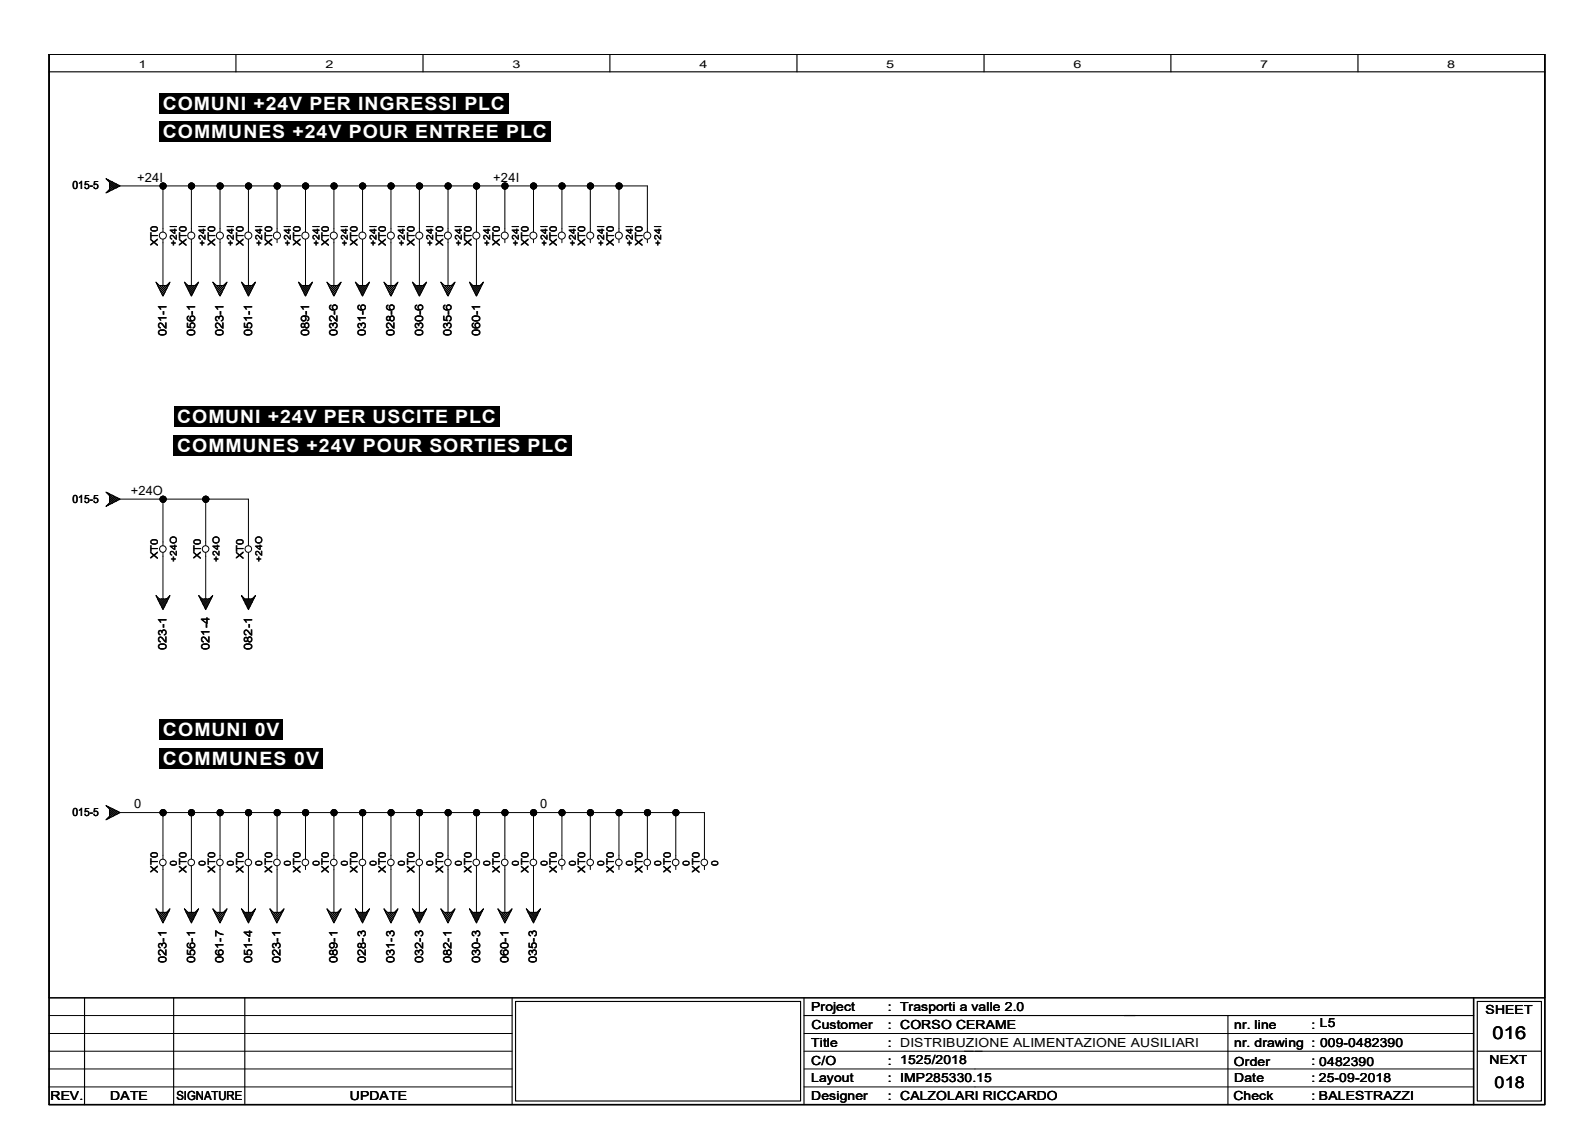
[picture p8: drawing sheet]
<svg xmlns="http://www.w3.org/2000/svg" width="297mm" height="210mm" viewBox="0 0 297 210" stroke-linecap="round" stroke-linejoin="round" font-family="sans-serif">
<path d="M9.1 10.1h278.6v195.6h-278.6zM274.4 185.8v19.9" fill="none" stroke="#000" stroke-width=".3"/>
<g fill="none" stroke="#000" stroke-width=".21">
<path d="M9.1 10.1h278.6v195.6h-278.6zM9.1 10.1h278.6v175.7h-278.6zM9.1 13.4h278.6M43.9 10.1v3.3M78.8 10.1v3.3M113.6 10.1v3.3M148.4 10.1v3.3M183.3 10.1v3.3M218.1 10.1v3.3M252.9 10.1v3.3M9.1 185.8h278.6M15.7 185.8v19.9"/>
<path d="M32.3 185.8v19.9M45.6 185.8v19.9M95.4 185.8v19.9M96 186.5h53.1v18.6h-53.1zM149.7 185.8v19.9M149.7 189.1h124.7M228.7 189.1v16.6M275.1 186.5h12v18.6h-12zM275.1 195.8h12"/>
</g>
<g fill="none" stroke="#000" stroke-width=".19">
<path d="M19.7 33.3l2.7 1.3-2.7 1.3 .7-.6v-1.3zM19.9 35.8v.1M19.9 33.4h.1M20.1 33.6v-.1l1.5 1.5 .5-.5M20.2 35.4l.2 .2M20.4 34.4l.5-.5 1 1M20.4 33.6l-.2 .2M20.4 34.1l1 1M20.4 34.5l.8 .7M20.4 35.3l.3 .2M20.7 33.7l-.3 .3M21.2 34l-.8 .7"/>
<path d="M21.4 34.1l-1 1M21.9 34.4l-1 .9-.5-.4M22.1 34.8l-.5-.6-1.5 1.5v-.1M22.4 34.6h98.2v8.6M30.3 34.6v8.6M35.6 34.6v8.6M41 34.6v8.6M46.3 34.6v8.6M51.6 34.6v8.6M56.9 34.6v8.6M62.2 34.6v8.6M67.5 34.6v8.6"/>
<path d="M72.8 34.6v8.6M78.1 34.6v8.6M83.4 34.6v8.6M88.7 34.6v8.6M94 34.6v8.6M99.4 34.6v8.6M104.6 34.6v8.6M109.9 34.6v8.6M115.3 34.6v8.6M29 52.5l.7 .7h1.3l.7-.7-1.4 2.7zM29.1 52.6v.1M29.3 52.8l-.1 .1"/>
<path d="M29.4 53.2l1.3 1.3M29.5 53.4l.2-.2 1.1 1.1M29.5 53l-.2 .2M29.6 53.7l.5-.5 .8 .8M29.8 54l.8 .8M30.1 54.7l.3 .3M30.3 44.6v8.6M30.7 54.4l-.5 .5M31.1 53.8l-.6-.6-.8 .7M31.1 53.7l-1 1M31.1 53.1l.2 .2M31.2 53.5l-.3-.3-1.1 1"/>
<path d="M31.3 52.9l.2 .1M31.5 52.9l-1.5 1.5M31.5 52.7l.1 .1M34.3 52.5l.7 .7h1.3l.7-.7-1.4 2.7zM34.5 52.6l-.1 .1M34.6 52.8l-.1 .1M34.7 53.2l1.3 1.3M34.8 53.4l.2-.2 1.1 1.1M34.8 53l-.1 .2M34.9 53.7l.5-.5 .8 .8M35 54l.9 .8M35.4 54.7l.3 .3"/>
<path d="M35.6 44.6v8.6M36 54.4l-.4 .5M36.4 53.8l-.6-.6-.8 .7M36.4 53.7l-1 1M36.4 53.1l.2 .2M36.5 53.5l-.4-.3-.9 1M36.6 52.9l.1 .1M36.8 52.7l.1 .1M36.8 52.9l-1.5 1.5M39.6 52.5l.7 .7h1.3l.7-.7-1.3 2.7zM39.7 52.6v.1M40 52.8l-.2 .1"/>
<path d="M40 53.2l1.3 1.3M40.1 53.4l.2-.2 1.1 1.1M40.1 53l-.1 .2M40.2 53.7l.5-.5 .8 .8M40.4 54l.8 .8M40.7 54.7l.4 .3M41 44.6v8.6M41.4 54.4l-.6 .5M41.7 53.8l-.6-.6-.8 .7M41.7 53.7l-1 1M41.7 53.1l.2 .2M41.8 53.5l-.4-.3-.9 1"/>
<path d="M41.9 52.9l.1 .1M42.1 52.9l-1.5 1.5M42.1 52.7l.1 .1M45 52.5l.6 .7h1.3l.7-.7-1.3 2.7zM45.1 52.6l-.1 .1M45.3 52.8l-.1 .1M45.3 53.2l1.3 1.3M45.4 53.4l.2-.2 1.1 1.1M45.4 53l-.1 .2M45.5 53.7l.5-.5 .9 .8M45.7 54l.8 .8M46.1 54.7l.3 .3"/>
<path d="M46.3 44.6v8.6M46.6 54.4l-.5 .5M47 53.8l-.6-.6-.8 .7M47 53.7l-1 1M47 53.1l.2 .2M47.1 53.5l-.3-.3-1 1M47.2 52.9l.2 .1M47.4 52.9l-1.5 1.5M47.4 52.7l.1 .1M51.6 44.6v.6M55.6 52.5l.6 .7h1.4l.6-.7-1.3 2.7zM55.7 52.6l-.1 .1"/>
<path d="M55.9 52.8l-.2 .1M55.9 53.2l1.3 1.3M56 53.4l.3-.2 1 1.1M56 53l-.1 .2M56.1 53.7l.5-.5 .8 .8M56.3 54l.8 .8M56.6 54.7l.4 .3M56.9 44.6v8.6M57.3 54.4l-.5 .5M57.6 53.8l-.6-.6-.7 .7M57.7 53.7l-1.1 1M57.7 53.1l.1 .2"/>
<path d="M57.7 53.5l-.3-.3-1 1M57.8 52.9l.2 .1M58 52.9l-1.5 1.5M58 52.7l.1 .1M60.9 52.5l.6 .7h1.4l.6-.7-1.3 2.7zM61 52.6v.1M61.2 52.8l-.1 .1M61.2 53.2l1.3 1.3M61.3 53.4l.2-.2 1.1 1.1M61.3 53l-.1 .2M61.4 53.7l.5-.5 .9 .8M61.6 54l.8 .8"/>
<path d="M62 54.7l.3 .3M62.2 44.6v8.6M62.6 54.4l-.5 .5M62.9 53.8l-.6-.6-.8 .7M62.9 53.7l-1 1M62.9 53.1l.3 .2M63 53.5l-.3-.3-1 1M63.2 52.9l.1 .1M63.3 52.9l-1.5 1.5M63.3 52.7l.1 .1M66.2 52.5l.6 .7h1.4l.6-.7-1.3 2.7zM66.3 52.6l-.1 .1"/>
<path d="M66.5 52.8l-.1 .1M66.5 53.2l1.3 1.3M66.6 53.4l.2-.2 1.1 1.1M66.7 53l-.2 .2M66.8 53.7l.4-.5 .9 .8M66.9 54l.8 .8M67.3 54.7l.3 .3M67.5 44.6v8.6M67.9 54.4l-.5 .5M68.2 53.8l-.6-.6-.7 .7M68.2 53.7l-.9 1M68.3 53.1l.1 .2"/>
<path d="M68.3 53.5l-.3-.3-1 1M68.4 52.9l.2 .1M68.6 52.9l-1.5 1.5M68.6 52.7l.1 .1M71.5 52.5l.6 .7h1.4l.6-.7-1.3 2.7zM71.6 52.6l-.1 .1M71.8 52.8l-.1 .1M71.8 53.2l1.3 1.3M71.9 53.4l.3-.2 1.1 1.1M72 53l-.2 .2M72 53.7l.6-.5 .8 .8M72.2 54l.8 .8"/>
<path d="M72.6 54.7l.3 .3M72.8 44.6v8.6M73.2 54.4l-.5 .5M73.5 53.8l-.6-.6-.7 .7M73.6 53.7l-1 1M73.6 53.1l.1 .2M73.6 53.5l-.3-.3-1 1M73.7 52.9l.2 .1M73.9 52.9l-1.5 1.5M74 52.7v.1M76.8 52.5l.7 .7h1.3l.7-.7-1.4 2.7zM76.9 52.6v.1"/>
<path d="M77.1 52.8l-.1 .1M77.1 53.2l1.3 1.3M77.3 53.4l.2-.2 1.1 1.1M77.3 53l-.2 .2M77.3 53.7l.5-.5 .9 .8M77.5 54l.8 .8M77.9 54.7l.3 .3M78.1 44.6v8.6M78.5 54.4l-.5 .5M78.8 53.8l-.6-.6-.7 .7M78.9 53.7l-1.1 1M78.9 53.1l.2 .2"/>
<path d="M78.9 53.5l-.3-.3-1 1M79.1 52.9l.1 .1M79.2 52.9l-1.5 1.5M79.2 52.7l.1 .1M82.1 52.5l.7 .7h1.3l.6-.7-1.3 2.7zM82.2 52.6v.1M82.4 52.8l-.1 .1M82.4 53.2l1.3 1.3M82.5 53.4l.3-.2 1.1 1.1M82.6 53l-.2 .2M82.7 53.7l.4-.5 .9 .8M82.8 54l.8 .8"/>
<path d="M83.2 54.7l.3 .3M83.4 44.6v8.6M83.8 54.4l-.5 .5M84.1 53.8l-.6-.6-.7 .7M84.2 53.7l-1 1M84.2 53.1l.2 .2M84.2 53.5l-.3-.3-1 1M84.4 52.9l.1 .1M84.5 52.9l-1.4 1.5M84.5 52.7l.1 .1M87.4 52.5l.6 .7h1.4l.6-.7-1.3 2.7zM87.5 52.6v.1"/>
<path d="M87.7 52.8l-.1 .1M87.8 53.2l1.3 1.3M87.8 53.4l.3-.2 1.1 1.1M87.9 53l-.2 .2M88 53.7l.5-.5 .8 .8M88.1 54l.8 .8M88.5 54.7l.3 .3M88.7 44.6v8.6M89.1 54.4l-.5 .5M89.4 53.8l-.5-.6-.8 .7M89.5 53.7l-1 1M89.5 53.1l.2 .2"/>
<path d="M89.5 53.5l-.3-.3-1 1M89.7 52.9l.1 .1M89.8 52.9l-1.5 1.5M89.9 52.7v.1M94 44.6v.6M99.4 44.6v.6M104.6 44.6v.6M109.9 44.6v.6M115.3 44.6v.6M120.6 44.6v.6M19.7 91.7l2.7 1.3-2.7 1.3 .7-.7v-1.3zM19.9 94.2h.1"/>
<path d="M19.9 91.7v.1M20.1 91.9l1.5 1.4 .5-.4M20.2 93.8l.2 .2M20.4 92.7l.5-.5 1 1M20.4 92l-.2 .2M20.4 92.5l1 1M20.4 92.9l.8 .7M20.4 93.6l.3 .3M20.7 92.1l-.3 .2M21.2 92.4l-.8 .7M21.4 92.5l-1 1M21.9 92.8l-1 .9-.5-.4"/>
<path d="M22.1 93.1l-.5-.5-1.5 1.5v-.1M22.4 93h23.9v8.6M30.3 93v8.6M38.3 93v8.6M29 110.9l.7 .6h1.3l.7-.6-1.4 2.6zM29.1 111h.1M29.3 111.2l-.1 .1M29.4 111.6l1.3 1.3M29.5 111.8l.2-.3 1.1 1.1M29.5 111.4l-.2 .1M29.6 112.1l.5-.6 .8 .9M29.8 112.4l.8 .8"/>
<path d="M30.1 113.1l.3 .3M30.3 102.9v8.6M30.7 112.8l-.5 .5M31.1 112.1l-.6-.6-.8 .8M31.1 112.1l-1 .9M31.1 111.5l.2 .1M31.2 111.9l-.3-.4-1.1 1.1M31.3 111.3l.2 .1M31.5 111.3l-1.5 1.5M31.5 111.1h.1M37 110.9l.6 .6h1.4l.6-.6-1.3 2.6zM37.1 111h.1"/>
<path d="M37.3 111.2l-.1 .1M37.3 111.6l1.3 1.3M37.4 111.8l.3-.3 1.1 1.1M37.5 111.4l-.2 .1M37.5 112.1l.6-.6 .8 .9M37.7 112.4l.8 .8M38.1 113.1l.3 .3M38.3 102.9v8.6M38.7 112.8l-.5 .5M39 112.1l-.6-.6-.7 .8M39.1 112.1l-1 .9M39.1 111.5l.2 .1"/>
<path d="M39.2 111.9l-.4-.4-1 1.1M39.3 111.3l.1 .1M39.5 111.3l-1.6 1.5M39.5 111.1h.1M45 110.9l.6 .6h1.3l.7-.6-1.3 2.6zM45.1 111h-.1M45.3 111.2l-.1 .1M45.3 111.6l1.3 1.3M45.4 111.8l.2-.3 1.1 1.1M45.4 111.4l-.1 .1M45.5 112.1l.5-.6 .9 .9M45.7 112.4l.8 .8"/>
<path d="M46.1 113.1l.3 .3M46.3 102.9v8.6M46.6 112.8l-.5 .5M47 112.1l-.6-.6-.8 .8M47 112.1l-1 .9M47 111.5l.2 .1M47.1 111.9l-.3-.4-1 1.1M47.2 111.3l.2 .1M47.4 111.3l-1.5 1.5M47.4 111.1h.1M19.7 150l2.7 1.3-2.7 1.4 .7-.7v-1.3zM19.9 152.6h.1"/>
<path d="M19.9 150.1v.1M20.1 150.3v-.1l1.5 1.5 .5-.5M20.2 152.2l.2 .2M20.4 151.1l.5-.5 1 1M20.4 150.4l-.2 .1M20.4 150.9l1 .9M20.4 151.3l.8 .7M20.4 152l.3 .2M20.7 150.5l-.3 .2M21.2 150.7l-.8 .8M21.4 150.8l-1 1M21.9 151.1l-1 1-.5-.5"/>
<path d="M22.1 151.5l-.5-.5-1.5 1.5v-.1M22.4 151.3h108.8v8.7M30.3 151.3v8.7M35.6 151.3v8.7M41 151.3v8.7M46.3 151.3v8.7M51.6 151.3v8.7M56.9 151.3v8.7M62.2 151.3v8.7M67.5 151.3v8.7M72.8 151.3v8.7M78.1 151.3v8.7"/>
<path d="M83.4 151.3v8.7M88.7 151.3v8.7M94 151.3v8.7M99.4 151.3v8.7M104.6 151.3v8.7M109.9 151.3v8.7M115.3 151.3v8.7M120.6 151.3v8.7M125.9 151.3v8.7M29 169.2l.7 .7h1.3l.7-.7-1.4 2.7zM29.1 169.4h.1M29.3 169.5l-.1 .2"/>
<path d="M29.4 170l1.3 1.3M29.5 170.2l.2-.3 1.1 1.1M29.5 169.8l-.2 .1M29.6 170.4l.5-.5 .8 .9M29.8 170.7l.8 .8M30.1 171.4l.3 .3M30.3 161.3v8.6M30.7 171.2l-.5 .5M31.1 170.5l-.6-.6-.8 .7M31.1 170.4l-1 1M31.1 169.8l.2 .2M31.2 170.3l-.3-.4-1.1 1"/>
<path d="M31.3 169.6l.2 .2M31.5 169.7l-1.5 1.5M31.5 169.5h.1M34.3 169.2l.7 .7h1.3l.7-.7-1.4 2.7zM34.5 169.4h-.1M34.6 169.5l-.1 .2M34.7 170l1.3 1.3M34.8 170.2l.2-.3 1.1 1.1M34.8 169.8l-.1 .1M34.9 170.4l.5-.5 .8 .9M35 170.7l.9 .8M35.4 171.4l.3 .3"/>
<path d="M35.6 161.3v8.6M36 171.2l-.4 .5M36.4 170.5l-.6-.6-.8 .7M36.4 170.4l-1 1M36.4 169.8l.2 .2M36.5 170.3l-.4-.4-.9 1M36.6 169.6l.1 .2M36.8 169.7l-1.5 1.5M36.8 169.5h.1M39.6 169.2l.7 .7h1.3l.7-.7-1.3 2.7zM39.7 169.4h.1M40 169.5l-.2 .2"/>
<path d="M40 170l1.3 1.3M40.1 170.2l.2-.3 1.1 1.1M40.1 169.8l-.1 .1M40.2 170.4l.5-.5 .8 .9M40.4 170.7l.8 .8M40.7 171.4l.4 .3M41 161.3v8.6M41.4 171.2l-.6 .5M41.7 170.5l-.6-.6-.8 .7M41.7 170.4l-1 1M41.7 169.8l.2 .2M41.8 170.3l-.4-.4-.9 1"/>
<path d="M41.9 169.6l.1 .2M42.1 169.7l-1.5 1.5M42.1 169.5h.1M45 169.2l.6 .7h1.3l.7-.7-1.3 2.7zM45.1 169.4h-.1M45.3 169.5l-.1 .2M45.3 170l1.3 1.3M45.4 170.2l.2-.3 1.1 1.1M45.4 169.8l-.1 .1M45.5 170.4l.5-.5 .9 .9M45.7 170.7l.8 .8M46.1 171.4l.3 .3"/>
<path d="M46.3 161.3v8.6M46.6 171.2l-.5 .5M47 170.5l-.6-.6-.8 .7M47 170.4l-1 1M47 169.8l.2 .2M47.1 170.3l-.3-.4-1 1M47.2 169.6l.2 .2M47.4 169.7l-1.5 1.5M47.4 169.5h.1M50.2 169.2l.7 .7h1.3l.7-.7-1.3 2.7zM50.4 169.4h-.1M50.5 169.5v.2"/>
<path d="M50.6 170l1.3 1.3M50.7 170.2l.2-.3 1.1 1.1M50.8 169.8l-.2 .1M50.8 170.4l.5-.5 .9 .9M51 170.7l.8 .8M51.3 171.4l.3 .3M51.6 161.3v8.6M51.9 171.2l-.4 .5M52.3 170.5l-.6-.6-.7 .7M52.3 170.4l-1 1M52.4 169.8l.1 .2M52.4 170.3l-.3-.4-1 1"/>
<path d="M52.5 169.6l.2 .2M52.7 169.7l-1.5 1.5M52.7 169.5h.1M56.9 161.3v.7M60.9 169.2l.6 .7h1.4l.6-.7-1.3 2.7zM61 169.4h.1M61.2 169.5l-.1 .2M61.2 170l1.3 1.3M61.3 170.2l.2-.3 1.1 1.1M61.3 169.8l-.1 .1M61.4 170.4l.5-.5 .9 .9M61.6 170.7l.8 .8"/>
<path d="M62 171.4l.3 .3M62.2 161.3v8.6M62.6 171.2l-.5 .5M62.9 170.5l-.6-.6-.8 .7M62.9 170.4l-1 1M62.9 169.8l.3 .2M63 170.3l-.3-.4-1 1M63.2 169.6l.1 .2M63.3 169.7l-1.5 1.5M63.3 169.5h.1M66.2 169.2l.6 .7h1.4l.6-.7-1.3 2.7zM66.3 169.4h-.1"/>
<path d="M66.5 169.5l-.1 .2M66.5 170l1.3 1.3M66.6 170.2l.2-.3 1.1 1.1M66.7 169.8l-.2 .1M66.8 170.4l.4-.5 .9 .9M66.9 170.7l.8 .8M67.3 171.4l.3 .3M67.5 161.3v8.6M67.9 171.2l-.5 .5M68.2 170.5l-.6-.6-.7 .7M68.2 170.4l-.9 1M68.3 169.8l.1 .2"/>
<path d="M68.3 170.3l-.3-.4-1 1M68.4 169.6l.2 .2M68.6 169.7l-1.5 1.5M68.6 169.5h.1M71.5 169.2l.6 .7h1.4l.6-.7-1.3 2.7zM71.6 169.4h-.1M71.8 169.5l-.1 .2M71.8 170l1.3 1.3M71.9 170.2l.3-.3 1.1 1.1M72 169.8l-.2 .1M72 170.4l.6-.5 .8 .9M72.2 170.7l.8 .8"/>
<path d="M72.6 171.4l.3 .3M72.8 161.3v8.6M73.2 171.2l-.5 .5M73.5 170.5l-.6-.6-.7 .7M73.6 170.4l-1 1M73.6 169.8l.1 .2M73.6 170.3l-.3-.4-1 1M73.7 169.6l.2 .2M73.9 169.7l-1.5 1.5M74 169.5h.1M76.8 169.2l.7 .7h1.3l.7-.7-1.4 2.7zM76.9 169.4h.1"/>
<path d="M77.1 169.5l-.1 .2M77.1 170l1.3 1.3M77.3 170.2l.2-.3 1.1 1.1M77.3 169.8l-.2 .1M77.3 170.4l.5-.5 .9 .9M77.5 170.7l.8 .8M77.9 171.4l.3 .3M78.1 161.3v8.6M78.5 171.2l-.5 .5M78.8 170.5l-.6-.6-.7 .7M78.9 170.4l-1.1 1M78.9 169.8l.2 .2"/>
<path d="M78.9 170.3l-.3-.4-1 1M79.1 169.6l.1 .2M79.2 169.7l-1.5 1.5M79.2 169.5h.1M82.1 169.2l.7 .7h1.3l.6-.7-1.3 2.7zM82.2 169.4h.1M82.4 169.5l-.1 .2M82.4 170l1.3 1.3M82.5 170.2l.3-.3 1.1 1.1M82.6 169.8l-.2 .1M82.7 170.4l.4-.5 .9 .9M82.8 170.7l.8 .8"/>
<path d="M83.2 171.4l.3 .3M83.4 161.3v8.6M83.8 171.2l-.5 .5M84.1 170.5l-.6-.6-.7 .7M84.2 170.4l-1 1M84.2 169.8l.2 .2M84.2 170.3l-.3-.4-1 1M84.4 169.6l.1 .2M84.5 169.7l-1.4 1.5M84.5 169.5h.1M87.4 169.2l.6 .7h1.4l.6-.7-1.3 2.7zM87.5 169.4h.1"/>
<path d="M87.7 169.5l-.1 .2M87.8 170l1.3 1.3M87.8 170.2l.3-.3 1.1 1.1M87.9 169.8l-.2 .1M88 170.4l.5-.5 .8 .9M88.1 170.7l.8 .8M88.5 171.4l.3 .3M88.7 161.3v8.6M89.1 171.2l-.5 .5M89.4 170.5l-.5-.6-.8 .7M89.5 170.4l-1 1M89.5 169.8l.2 .2"/>
<path d="M89.5 170.3l-.3-.4-1 1M89.7 169.6l.1 .2M89.8 169.7l-1.5 1.5M89.9 169.5h.1M92.7 169.2l.7 .7h1.3l.7-.7-1.4 2.7zM92.8 169.4h.1M93 169.5l-.1 .2M93 170l1.4 1.3M93.2 170.2l.2-.3 1.1 1.1M93.2 169.8l-.2 .1M93.3 170.4l.5-.5 .8 .9M93.4 170.7l.8 .8"/>
<path d="M93.8 171.4l.3 .3M94 161.3v8.6M94.4 171.2l-.5 .5M94.7 170.5l-.6-.6-.7 .7M94.8 170.4l-1 1M94.8 169.8l.2 .2M94.9 170.3l-.4-.4-1 1M95 169.6l.1 .2M95.2 169.7l-1.6 1.5M95.2 169.5h.1M98 169.2l.7 .7h1.3l.7-.7-1.3 2.7zM98.1 169.4h.1"/>
<path d="M98.3 169.5l-.1 .2M98.3 170l1.3 1.3M98.5 170.2l.2-.3 1.1 1.1M98.5 169.8l-.2 .1M98.6 170.4l.5-.5 .8 .9M98.7 170.7l.8 .8M99.1 171.4l.3 .3M99.4 161.3v8.6M99.7 171.2l-.5 .5M100 170.5l-.6-.6-.7 .7M100.1 170.4l-1 1M100.1 169.8l.2 .2"/>
<path d="M100.2 170.3l-.4-.4-1 1M100.3 169.6l.1 .2M100.5 169.7l-1.5 1.5M100.5 169.5h.1M104.6 161.3v.7M109.9 161.3v.7M115.3 161.3v.7M120.6 161.3v.7M125.9 161.3v.7M131.2 161.3v.7M9.1 195.8h86.3M9.1 199.1h86.3"/>
<path d="M9.1 192.5h86.3M9.1 189.1h86.3M149.7 195.8h124.7M149.7 199.1h124.7M149.7 192.5h124.7M9.1 202.4h86.3M149.7 202.4h124.7"/>
<circle cx="30.4" cy="34.6" r=".57"/>
<circle cx="35.7" cy="34.6" r=".57"/>
<circle cx="41" cy="34.6" r=".57"/>
<circle cx="46.3" cy="34.6" r=".57"/>
<circle cx="51.6" cy="34.6" r=".57"/>
<circle cx="56.9" cy="34.6" r=".57"/>
<circle cx="62.2" cy="34.6" r=".57"/>
<circle cx="67.5" cy="34.6" r=".57"/>
<circle cx="72.8" cy="34.6" r=".57"/>
<circle cx="78.1" cy="34.6" r=".57"/>
<circle cx="83.5" cy="34.6" r=".57"/>
<circle cx="88.7" cy="34.6" r=".57"/>
<circle cx="94" cy="34.6" r=".57"/>
<circle cx="99.4" cy="34.6" r=".57"/>
<circle cx="104.7" cy="34.6" r=".57"/>
<circle cx="110" cy="34.6" r=".57"/>
<circle cx="115.3" cy="34.6" r=".57"/>
<circle cx="30.3" cy="43.9" r=".66"/>
<circle cx="35.6" cy="43.9" r=".66"/>
<circle cx="40.9" cy="43.9" r=".66"/>
<circle cx="46.2" cy="43.9" r=".66"/>
<circle cx="51.6" cy="43.9" r=".66"/>
<circle cx="56.9" cy="43.9" r=".66"/>
<circle cx="62.2" cy="43.9" r=".66"/>
<circle cx="67.5" cy="43.9" r=".66"/>
<circle cx="72.8" cy="43.9" r=".66"/>
<circle cx="78.1" cy="43.9" r=".66"/>
<circle cx="83.4" cy="43.9" r=".66"/>
<circle cx="88.7" cy="43.9" r=".66"/>
<circle cx="94" cy="43.9" r=".66"/>
<circle cx="99.3" cy="43.9" r=".66"/>
<circle cx="104.6" cy="43.9" r=".66"/>
<circle cx="109.9" cy="43.9" r=".66"/>
<circle cx="115.2" cy="43.9" r=".66"/>
<circle cx="120.5" cy="43.9" r=".66"/>
<circle cx="30.4" cy="93" r=".57"/>
<circle cx="38.3" cy="93" r=".57"/>
<circle cx="30.3" cy="102.2" r=".62"/>
<circle cx="38.3" cy="102.2" r=".62"/>
<circle cx="46.2" cy="102.2" r=".62"/>
<circle cx="30.4" cy="151.4" r=".57"/>
<circle cx="35.7" cy="151.4" r=".57"/>
<circle cx="41" cy="151.4" r=".57"/>
<circle cx="46.3" cy="151.4" r=".57"/>
<circle cx="51.6" cy="151.4" r=".57"/>
<circle cx="56.9" cy="151.4" r=".57"/>
<circle cx="62.2" cy="151.4" r=".57"/>
<circle cx="67.5" cy="151.4" r=".57"/>
<circle cx="72.8" cy="151.4" r=".57"/>
<circle cx="78.1" cy="151.4" r=".57"/>
<circle cx="83.5" cy="151.4" r=".57"/>
<circle cx="88.7" cy="151.4" r=".57"/>
<circle cx="94" cy="151.4" r=".57"/>
<circle cx="99.4" cy="151.4" r=".57"/>
<circle cx="104.7" cy="151.4" r=".57"/>
<circle cx="110" cy="151.4" r=".57"/>
<circle cx="115.3" cy="151.4" r=".57"/>
<circle cx="120.6" cy="151.4" r=".57"/>
<circle cx="125.9" cy="151.4" r=".57"/>
<circle cx="30.3" cy="160.6" r=".62"/>
<circle cx="35.6" cy="160.6" r=".62"/>
<circle cx="41" cy="160.6" r=".62"/>
<circle cx="46.2" cy="160.6" r=".62"/>
<circle cx="51.6" cy="160.6" r=".62"/>
<circle cx="56.9" cy="160.6" r=".62"/>
<circle cx="62.2" cy="160.6" r=".62"/>
<circle cx="67.5" cy="160.6" r=".62"/>
<circle cx="72.8" cy="160.6" r=".62"/>
<circle cx="78.1" cy="160.6" r=".62"/>
<circle cx="83.4" cy="160.6" r=".62"/>
<circle cx="88.7" cy="160.6" r=".62"/>
<circle cx="94" cy="160.6" r=".62"/>
<circle cx="99.3" cy="160.6" r=".62"/>
<circle cx="104.6" cy="160.6" r=".62"/>
<circle cx="109.9" cy="160.6" r=".62"/>
<circle cx="115.2" cy="160.6" r=".62"/>
<circle cx="120.5" cy="160.6" r=".62"/>
<circle cx="125.8" cy="160.6" r=".62"/>
<circle cx="131.2" cy="160.6" r=".62"/>
</g>
<g fill="#000">
<path d="M29.7 17.3h65v3.8h-65z" fill-rule="evenodd"/>
<path d="M29.7 22.6h72.8v3.8h-72.8z" fill-rule="evenodd"/>
<path d="M32.3 75.7h60.7v3.8h-60.7z" fill-rule="evenodd"/>
<path d="M32.3 81h74.2v3.8h-74.2z" fill-rule="evenodd"/>
<path d="M29.7 134.1h23v3.7h-23z" fill-rule="evenodd"/>
<path d="M29.7 139.4h30.4v3.8h-30.4z" fill-rule="evenodd"/>
<circle cx="30.4" cy="34.6" r=".57"/>
<circle cx="35.7" cy="34.6" r=".57"/>
<circle cx="41" cy="34.6" r=".57"/>
<circle cx="46.3" cy="34.6" r=".57"/>
<circle cx="51.6" cy="34.6" r=".57"/>
<circle cx="56.9" cy="34.6" r=".57"/>
<circle cx="62.2" cy="34.6" r=".57"/>
<circle cx="67.5" cy="34.6" r=".57"/>
<circle cx="72.8" cy="34.6" r=".57"/>
<circle cx="78.1" cy="34.6" r=".57"/>
<circle cx="83.5" cy="34.6" r=".57"/>
<circle cx="88.7" cy="34.6" r=".57"/>
<circle cx="94" cy="34.6" r=".57"/>
<circle cx="99.4" cy="34.6" r=".57"/>
<circle cx="104.7" cy="34.6" r=".57"/>
<circle cx="110" cy="34.6" r=".57"/>
<circle cx="115.3" cy="34.6" r=".57"/>
<circle cx="30.4" cy="93" r=".57"/>
<circle cx="38.3" cy="93" r=".57"/>
<circle cx="30.4" cy="151.4" r=".57"/>
<circle cx="35.7" cy="151.4" r=".57"/>
<circle cx="41" cy="151.4" r=".57"/>
<circle cx="46.3" cy="151.4" r=".57"/>
<circle cx="51.6" cy="151.4" r=".57"/>
<circle cx="56.9" cy="151.4" r=".57"/>
<circle cx="62.2" cy="151.4" r=".57"/>
<circle cx="67.5" cy="151.4" r=".57"/>
<circle cx="72.8" cy="151.4" r=".57"/>
<circle cx="78.1" cy="151.4" r=".57"/>
<circle cx="83.5" cy="151.4" r=".57"/>
<circle cx="88.7" cy="151.4" r=".57"/>
<circle cx="94" cy="151.4" r=".57"/>
<circle cx="99.4" cy="151.4" r=".57"/>
<circle cx="104.7" cy="151.4" r=".57"/>
<circle cx="110" cy="151.4" r=".57"/>
<circle cx="115.3" cy="151.4" r=".57"/>
<circle cx="120.6" cy="151.4" r=".57"/>
<circle cx="125.9" cy="151.4" r=".57"/>
</g>
<g font-size="3.4" fill="#fff">
<text x="30.3" y="20.4">COMUNI +24V PER INGRESSI PLC</text>
<text x="30.3" y="25.7">COMMUNES +24V POUR ENTREE PLC</text>
<text x="33" y="78.8">COMUNI +24V PER USCITE PLC</text>
<text x="33" y="84.1">COMMUNES +24V POUR SORTIES PLC</text>
<text x="30.3" y="137.2">COMUNI 0V</text>
<text x="30.3" y="142.5">COMMUNES 0V</text>
</g>
<text font-size="3.3" x="278" y="193.5">016</text>
<text font-size="3" x="278.3" y="202.6">018</text>
<g font-size="2.4">
<text x="25.5" y="33.8">+24I</text>
<text x="91.9" y="33.8">+24I</text>
<text x="24.3" y="92.2">+24O</text>
<text x="25" y="150.5">0</text>
<text x="100.6" y="150.5">0</text>
</g>
<g font-size="2.3">
<text x="151.1" y="188.3">Project</text>
<text x="151.1" y="191.7">Customer</text>
<text x="165.4" y="188.3">: Trasporti a valle 2.0</text>
<text x="165.4" y="191.6">: CORSO CERAME</text>
<text x="229.9" y="191.6">nr. line</text>
<text x="244.3" y="191.6">: L5</text>
<text x="276.6" y="188.9">SHEET</text>
<text x="151.1" y="194.9">Title</text>
<text x="165.4" y="194.9">: DISTRIBUZIONE ALIMENTAZIONE AUSILIARI</text>
<text x="229.8" y="195">nr. drawing : 009-0482390</text>
<text x="151.1" y="198.3">C/O</text>
<text x="151.1" y="201.6">Layout</text>
<text x="165.4" y="198.3">: 1525/2018</text>
<text x="165.4" y="201.6">: IMP285330.15</text>
<text x="229.8" y="198.5">Order</text>
<text x="229.9" y="201.5">Date</text>
<text x="244.3" y="198.3">: 0482390</text>
<text x="244.3" y="201.6">: 25-09-2018</text>
<text x="277.4" y="198.2">NEXT</text>
<text x="9.4" y="204.9">REV.</text>
<text x="20.5" y="204.9">DATE</text>
<text x="32.8" y="204.9">SIGNATURE</text>
<text x="65.1" y="204.9">UPDATE</text>
<text x="151.1" y="204.9">Designer</text>
<text x="165.4" y="204.9">: CALZOLARI RICCARDO</text>
<text x="229.7" y="204.9">Check</text>
<text x="244.3" y="204.9">: BALESTRAZZI</text>
<text x="245.6" y="204.9">BALESTRAZZI</text>
</g>
<g font-size="2.1">
<text x="13.5" y="35.3">015-5</text>
<text x="31" y="62.7" transform="rotate(-90 31 62.7)">021-1</text>
<text x="36.3" y="62.7" transform="rotate(-90 36.3 62.7)">056-1</text>
<text x="41.6" y="62.7" transform="rotate(-90 41.6 62.7)">023-1</text>
<text x="46.9" y="62.7" transform="rotate(-90 46.9 62.7)">051-1</text>
<text x="57.6" y="62.7" transform="rotate(-90 57.6 62.7)">089-1</text>
<text x="62.9" y="62.7" transform="rotate(-90 62.9 62.7)">032-6</text>
<text x="68.2" y="62.7" transform="rotate(-90 68.2 62.7)">031-6</text>
<text x="73.5" y="62.7" transform="rotate(-90 73.5 62.7)">028-6</text>
<text x="78.8" y="62.7" transform="rotate(-90 78.8 62.7)">030-6</text>
<text x="84.1" y="62.7" transform="rotate(-90 84.1 62.7)">035-6</text>
<text x="89.4" y="62.7" transform="rotate(-90 89.4 62.7)">060-1</text>
<text x="13.5" y="93.6">015-5</text>
<text x="31" y="121" transform="rotate(-90 31 121)">023-1</text>
<text x="39" y="121" transform="rotate(-90 39 121)">021-4</text>
<text x="46.9" y="121" transform="rotate(-90 46.9 121)">082-1</text>
<text x="13.5" y="152">015-5</text>
<text x="31" y="179.4" transform="rotate(-90 31 179.4)">023-1</text>
<text x="36.3" y="179.4" transform="rotate(-90 36.3 179.4)">056-1</text>
<text x="41.6" y="179.4" transform="rotate(-90 41.6 179.4)">061-7</text>
<text x="46.9" y="179.4" transform="rotate(-90 46.9 179.4)">051-4</text>
<text x="52.2" y="179.4" transform="rotate(-90 52.2 179.4)">023-1</text>
<text x="62.9" y="179.4" transform="rotate(-90 62.9 179.4)">089-1</text>
<text x="68.2" y="179.4" transform="rotate(-90 68.2 179.4)">028-3</text>
<text x="73.5" y="179.4" transform="rotate(-90 73.5 179.4)">031-3</text>
<text x="78.8" y="179.4" transform="rotate(-90 78.8 179.4)">032-3</text>
<text x="84.1" y="179.4" transform="rotate(-90 84.1 179.4)">082-1</text>
<text x="89.4" y="179.4" transform="rotate(-90 89.4 179.4)">030-3</text>
<text x="94.7" y="179.4" transform="rotate(-90 94.7 179.4)">060-1</text>
<text x="100" y="179.4" transform="rotate(-90 100 179.4)">035-3</text>
</g>
<g font-size="2">
<text x="25.8" y="12.7">1</text>
<text x="60.6" y="12.7">2</text>
<text x="95.4" y="12.7">3</text>
<text x="130.3" y="12.7">4</text>
<text x="165.1" y="12.7">5</text>
<text x="199.9" y="12.7">6</text>
<text x="234.7" y="12.7">7</text>
<text x="269.5" y="12.7">8</text>
</g>
<g font-size="1.9">
<text x="29.4" y="45.8" transform="rotate(-90 29.4 45.8)">XT0</text>
<text x="34.8" y="45.8" transform="rotate(-90 34.8 45.8)">XT0</text>
<text x="40" y="45.8" transform="rotate(-90 40 45.8)">XT0</text>
<text x="45.3" y="45.8" transform="rotate(-90 45.3 45.8)">XT0</text>
<text x="50.7" y="45.8" transform="rotate(-90 50.7 45.8)">XT0</text>
<text x="56" y="45.8" transform="rotate(-90 56 45.8)">XT0</text>
<text x="61.3" y="45.8" transform="rotate(-90 61.3 45.8)">XT0</text>
<text x="66.6" y="45.8" transform="rotate(-90 66.6 45.8)">XT0</text>
<text x="71.9" y="45.8" transform="rotate(-90 71.9 45.8)">XT0</text>
<text x="77.2" y="45.8" transform="rotate(-90 77.2 45.8)">XT0</text>
<text x="82.5" y="45.8" transform="rotate(-90 82.5 45.8)">XT0</text>
<text x="87.8" y="45.8" transform="rotate(-90 87.8 45.8)">XT0</text>
<text x="93.1" y="45.8" transform="rotate(-90 93.1 45.8)">XT0</text>
<text x="98.4" y="45.8" transform="rotate(-90 98.4 45.8)">XT0</text>
<text x="103.7" y="45.8" transform="rotate(-90 103.7 45.8)">XT0</text>
<text x="109" y="45.8" transform="rotate(-90 109 45.8)">XT0</text>
<text x="114.3" y="45.8" transform="rotate(-90 114.3 45.8)">XT0</text>
<text x="119.6" y="45.8" transform="rotate(-90 119.6 45.8)">XT0</text>
<text x="29.4" y="104.2" transform="rotate(-90 29.4 104.2)">XT0</text>
<text x="37.4" y="104.2" transform="rotate(-90 37.4 104.2)">XT0</text>
<text x="45.3" y="104.2" transform="rotate(-90 45.3 104.2)">XT0</text>
<text x="29.4" y="162.6" transform="rotate(-90 29.4 162.6)">XT0</text>
<text x="34.8" y="162.6" transform="rotate(-90 34.8 162.6)">XT0</text>
<text x="40" y="162.6" transform="rotate(-90 40 162.6)">XT0</text>
<text x="45.3" y="162.6" transform="rotate(-90 45.3 162.6)">XT0</text>
<text x="50.7" y="162.6" transform="rotate(-90 50.7 162.6)">XT0</text>
<text x="56" y="162.6" transform="rotate(-90 56 162.6)">XT0</text>
<text x="61.3" y="162.6" transform="rotate(-90 61.3 162.6)">XT0</text>
<text x="66.6" y="162.6" transform="rotate(-90 66.6 162.6)">XT0</text>
<text x="71.9" y="162.6" transform="rotate(-90 71.9 162.6)">XT0</text>
<text x="77.2" y="162.6" transform="rotate(-90 77.2 162.6)">XT0</text>
<text x="82.5" y="162.6" transform="rotate(-90 82.5 162.6)">XT0</text>
<text x="87.8" y="162.6" transform="rotate(-90 87.8 162.6)">XT0</text>
<text x="93.1" y="162.6" transform="rotate(-90 93.1 162.6)">XT0</text>
<text x="98.4" y="162.6" transform="rotate(-90 98.4 162.6)">XT0</text>
<text x="103.7" y="162.6" transform="rotate(-90 103.7 162.6)">XT0</text>
<text x="109" y="162.6" transform="rotate(-90 109 162.6)">XT0</text>
<text x="114.3" y="162.6" transform="rotate(-90 114.3 162.6)">XT0</text>
<text x="119.6" y="162.6" transform="rotate(-90 119.6 162.6)">XT0</text>
<text x="124.9" y="162.6" transform="rotate(-90 124.9 162.6)">XT0</text>
<text x="130.3" y="162.6" transform="rotate(-90 130.3 162.6)">XT0</text>
</g>
<g font-size="1.7">
<text x="32.9" y="45.8" transform="rotate(-90 32.9 45.8)">+24I</text>
<text x="38.3" y="45.8" transform="rotate(-90 38.3 45.8)">+24I</text>
<text x="43.6" y="45.8" transform="rotate(-90 43.6 45.8)">+24I</text>
<text x="48.8" y="45.8" transform="rotate(-90 48.8 45.8)">+24I</text>
<text x="54.2" y="45.8" transform="rotate(-90 54.2 45.8)">+24I</text>
<text x="59.5" y="45.8" transform="rotate(-90 59.5 45.8)">+24I</text>
<text x="64.8" y="45.8" transform="rotate(-90 64.8 45.8)">+24I</text>
<text x="70.1" y="45.8" transform="rotate(-90 70.1 45.8)">+24I</text>
<text x="75.4" y="45.8" transform="rotate(-90 75.4 45.8)">+24I</text>
<text x="80.7" y="45.8" transform="rotate(-90 80.7 45.8)">+24I</text>
<text x="86" y="45.8" transform="rotate(-90 86 45.8)">+24I</text>
<text x="91.3" y="45.8" transform="rotate(-90 91.3 45.8)">+24I</text>
<text x="96.6" y="45.8" transform="rotate(-90 96.6 45.8)">+24I</text>
<text x="101.9" y="45.8" transform="rotate(-90 101.9 45.8)">+24I</text>
<text x="107.2" y="45.8" transform="rotate(-90 107.2 45.8)">+24I</text>
<text x="112.5" y="45.8" transform="rotate(-90 112.5 45.8)">+24I</text>
<text x="117.9" y="45.8" transform="rotate(-90 117.9 45.8)">+24I</text>
<text x="123.1" y="45.8" transform="rotate(-90 123.1 45.8)">+24I</text>
<text x="32.9" y="104.7" transform="rotate(-90 32.9 104.7)">+24O</text>
<text x="40.9" y="104.7" transform="rotate(-90 40.9 104.7)">+24O</text>
<text x="48.8" y="104.7" transform="rotate(-90 48.8 104.7)">+24O</text>
<text x="32.9" y="161.2" transform="rotate(-90 32.9 161.2)">0</text>
<text x="38.3" y="161.2" transform="rotate(-90 38.3 161.2)">0</text>
<text x="43.6" y="161.2" transform="rotate(-90 43.6 161.2)">0</text>
<text x="48.8" y="161.2" transform="rotate(-90 48.8 161.2)">0</text>
<text x="54.2" y="161.2" transform="rotate(-90 54.2 161.2)">0</text>
<text x="59.5" y="161.2" transform="rotate(-90 59.5 161.2)">0</text>
<text x="64.8" y="161.2" transform="rotate(-90 64.8 161.2)">0</text>
<text x="70.1" y="161.2" transform="rotate(-90 70.1 161.2)">0</text>
<text x="75.4" y="161.2" transform="rotate(-90 75.4 161.2)">0</text>
<text x="80.7" y="161.2" transform="rotate(-90 80.7 161.2)">0</text>
<text x="86" y="161.2" transform="rotate(-90 86 161.2)">0</text>
<text x="91.3" y="161.2" transform="rotate(-90 91.3 161.2)">0</text>
<text x="96.6" y="161.2" transform="rotate(-90 96.6 161.2)">0</text>
<text x="101.9" y="161.2" transform="rotate(-90 101.9 161.2)">0</text>
<text x="107.2" y="161.2" transform="rotate(-90 107.2 161.2)">0</text>
<text x="112.5" y="161.2" transform="rotate(-90 112.5 161.2)">0</text>
<text x="117.9" y="161.2" transform="rotate(-90 117.9 161.2)">0</text>
<text x="123.1" y="161.2" transform="rotate(-90 123.1 161.2)">0</text>
<text x="128.4" y="161.2" transform="rotate(-90 128.4 161.2)">0</text>
<text x="133.8" y="161.2" transform="rotate(-90 133.8 161.2)">0</text>
</g>
</svg>
